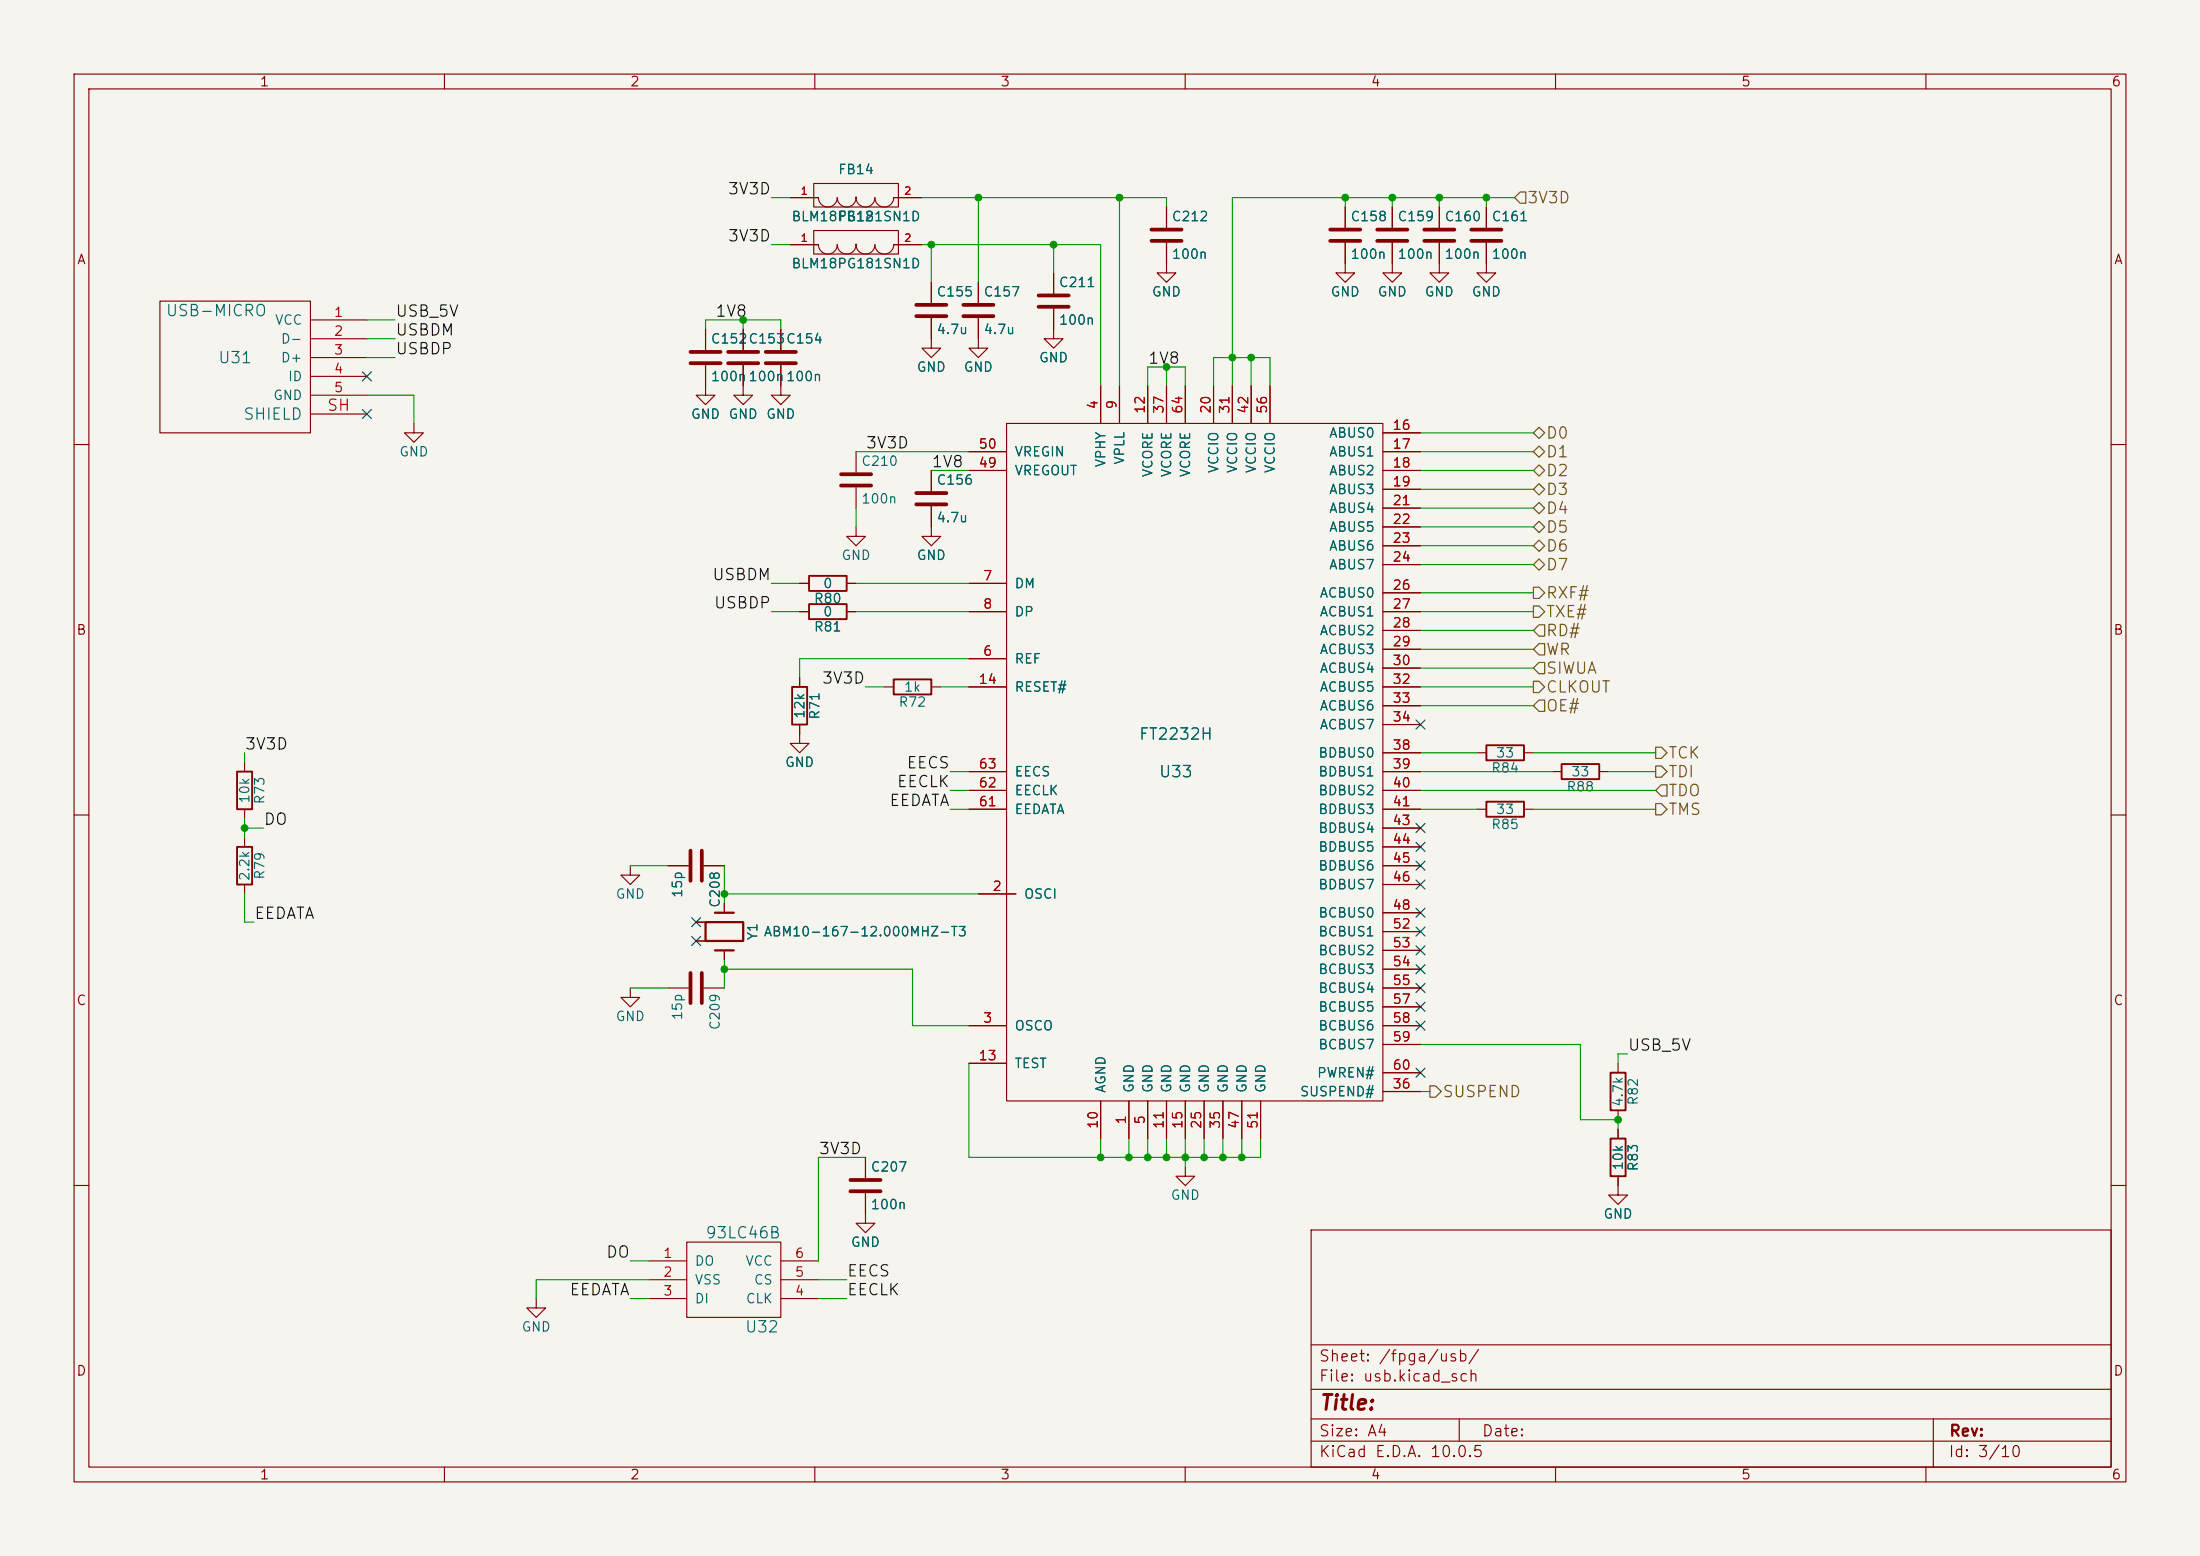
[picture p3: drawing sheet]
<svg xmlns="http://www.w3.org/2000/svg" width="297mm" height="210mm" viewBox="0 0 297 210" stroke-linecap="round" stroke-linejoin="round" font-family="sans-serif">
<path d="M0 0h297v210h-297z" fill="#f5f4ef" stroke="#f5f4ef" stroke-width=".14"/>
<g fill="none" stroke="#840000" stroke-width=".15">
<path d="M10 10h277v190h-277zM12 12h273v186h-273zM60 10v2M110 10v2M160 10v2M210 10v2M260 10v2M106.7 26.7h3.8a1.27 1.27 0 0 0 1.3 1.2 1.27 1.27 0 0 0 1.2-1.2 1.27 1.27 0 0 0 1.3 1.2 1.27 1.27 0 0 0 1.3-1.2 1.27 1.27 0 0 0 1.2 1.2 1.27 1.27 0 0 0 1.3-1.2 1.27 1.27 0 0 0 1.3 1.2 1.27 1.27 0 0 0 1.2-1.2h3.9M106.7 33h3.8a1.27 1.27 0 0 0 1.3 1.3 1.27 1.27 0 0 0 1.2-1.3 1.27 1.27 0 0 0 1.3 1.3 1.27 1.27 0 0 0 1.3-1.3 1.27 1.27 0 0 0 1.2 1.3 1.27 1.27 0 0 0 1.3-1.3 1.27 1.27 0 0 0 1.3 1.3 1.27 1.27 0 0 0 1.2-1.3h3.9M109.9 24.8h11.4v3.1h-11.4zM109.9 31.1h11.4v3.2h-11.4zM125.7 38.1v2.8"/>
<path d="M132.1 38.1v2.8M142.2 36.8v2.8M157.5 32.8v4h1.2l-1.2 1.3-1.3-1.3h1.3M157.5 27.9v2.8M181.6 32.8v4h1.3l-1.3 1.3-1.3-1.3h1.3M181.6 27.9v2.8M188 32.8v4h1.2l-1.2 1.3-1.3-1.3h1.3M188 27.9v2.8M194.3 32.8v4h1.3l-1.3 1.3-1.3-1.3h1.3M194.3 27.9v2.8M200.7 32.8v4h1.2l-1.2 1.3-1.3-1.3h1.3M200.7 27.9v2.8"/>
<path d="M21.6 40.6h20.3v17.8h-20.3zM41.9 43.2h7.6M41.9 45.7h7.6M41.9 48.3h7.6M41.9 50.8h7.6M41.9 53.3h7.6M41.9 55.9h7.6M55.9 57.2v1.2h1.2l-1.2 1.3-1.3-1.3h1.3M95.2 49.3v4h1.3l-1.3 1.3-1.2-1.3h1.2M95.2 44.5v2.7M100.3 49.3v4h1.3l-1.3 1.3-1.2-1.3h1.2M100.3 44.5v2.7"/>
<path d="M105.4 49.3v4h1.3l-1.3 1.3-1.3-1.3h1.3M105.4 44.5v2.7M125.7 42.9v4.1h1.3l-1.3 1.3-1.2-1.3h1.2M132.1 42.9v4.1h1.2l-1.2 1.3-1.3-1.3h1.3M135.9 57.2h50.8v91.4h-50.8zM142.2 41.7v4h1.3l-1.3 1.3-1.2-1.3h1.2M148.6 52.1v5.1M151.1 52.1v5.1M154.9 52.1v5.1M157.5 52.1v5.1M160 52.1v5.1M163.8 52.1v5.1"/>
<path d="M166.4 52.1v5.1M168.9 52.1v5.1M171.4 52.1v5.1M186.7 58.4h5.1M10 60h2M107.9 78.7h1.3M114.3 78.7h1.3M115.6 71.1v1.3h1.2l-1.2 1.3-1.3-1.3h1.3M115.6 61v2.8M115.6 65.8v2.8M125.7 68.3v4.1h1.3l-1.3 1.3-1.2-1.3h1.2M125.7 63.5v2.8"/>
<path d="M130.8 78.7h5.1M130.8 61h5.1M130.8 63.5h5.1M186.7 61h5.1M186.7 63.5h5.1M186.7 66h5.1M186.7 68.6h5.1M186.7 71.1h5.1M186.7 73.7h5.1M186.7 76.2h5.1M285 60h2M107.9 97.8v2.5h1.3l-1.3 1.3-1.2-1.3h1.2"/>
<path d="M107.9 91.4v1.3M107.9 82.6h1.3M114.3 82.6h1.3M119.4 92.7h1.2M125.7 92.7h1.3M130.8 88.9h5.1M130.8 82.6h5.1M130.8 92.7h5.1M186.7 82.6h5.1M186.7 92.7h5.1M186.7 80h5.1M186.7 85.1h5.1"/>
<path d="M186.7 87.6h5.1M186.7 90.2h5.1M186.7 95.3h5.1M186.7 97.8h5.1M10 110h2M33 102.9v1.2M33 109.2v1.3M33 113v1.3M33 119.4v1.3M85.1 116.8v1.3h1.3l-1.3 1.3-1.3-1.3h1.3M90.2 116.8h2.8M95 116.8h2.8"/>
<path d="M130.8 104.1h5.1M130.8 106.7h5.1M130.8 109.2h5.1M186.7 101.6h5.1M186.7 104.1h5.1M186.7 106.7h5.1M186.7 109.2h5.1M186.7 111.8h5.1M186.7 114.3h5.1M186.7 116.8h5.1M186.7 119.4h5.1M199.4 101.6h1.3"/>
<path d="M199.4 109.2h1.3M205.7 101.6h1.3M205.7 109.2h1.3M209.5 104.1h1.3M215.9 104.1h1.3M285 110h2M85.1 133.4v1.2h1.3l-1.3 1.3-1.3-1.3h1.3M90.2 133.4h2.8M94 124.5h1.2M94 127h1.2M95 133.4h2.8M97.8 121.9v1.3"/>
<path d="M97.8 128.3v1.2M130.8 138.4h5.1M132.1 120.7h5.1M186.7 138.4h5.1M186.7 123.2h5.1M186.7 125.7h5.1M186.7 128.3h5.1M186.7 130.8h5.1M186.7 133.4h5.1M186.7 135.9h5.1M116.8 156.2v2.8M130.8 143.5h5.1"/>
<path d="M148.6 148.6v5.1M152.4 148.6v5.1M154.9 148.6v5.1M157.5 148.6v5.1M160 157.5v1.3h1.3l-1.3 1.2-1.3-1.2h1.3M160 148.6v5.1M162.6 148.6v5.1M165.1 148.6v5.1M167.6 148.6v5.1M170.2 148.6v5.1M186.7 147.3h5.1M186.7 141h5.1"/>
<path d="M186.7 144.8h5.1M218.4 158.8v2.5h1.3l-1.3 1.3-1.2-1.3h1.2M218.4 143.5v1.3M218.4 149.9v1.2M218.4 152.4v1.3M10 160h2M72.4 175.3v1.2h1.3l-1.3 1.3-1.3-1.3h1.3M87.6 170.2h5.1M87.6 172.7h5.1M87.6 175.3h5.1M92.7 167.6h12.7v10.2h-12.7zM105.4 170.2h5.1"/>
<path d="M105.4 172.7h5.1M105.4 175.3h5.1M116.8 161v4.1h1.3l-1.3 1.3-1.2-1.3h1.2M177 166h108v32h-108zM285 160h2M60 198v2M110 198v2M160 198v2M177 194.5h108M177 191.5h108M177 187.5h108M177 181.5h108"/>
<path d="M197 191.5v3M210 198v2M260 198v2M261 191.5v6.5"/>
</g>
<path d="M109.2 77.7h5.1v2.1h-5.1zM106.9 92.7h2.1v5.1h-2.1zM109.2 81.5h5.1v2.1h-5.1zM120.6 91.7h5.1v2h-5.1zM32 114.3h2v5.1h-2zM32 104.1h2v5.1h-2zM200.7 108.2h5v2h-5zM200.7 100.6h5v2h-5zM210.8 103.1h5.1v2.1h-5.1zM217.4 153.7h2.1v5.1h-2.1zM217.4 144.8h2.1v5.1h-2.1z" fill="none" stroke="#840000" stroke-width=".25"/>
<g fill="none" stroke="#840000" stroke-width=".51">
<path d="M140.2 39.9h4.1M155.4 31h4.1M155.4 32.5h4.1M179.6 31h4M179.6 32.5h4M185.9 31h4.1M185.9 32.5h4.1M192.3 31h4M192.3 32.5h4M198.6 31h4.1M198.6 32.5h4.1M93.2 47.5h4.1"/>
<path d="M93.2 49h4.1M98.3 47.5h4.1M98.3 49h4.1M103.4 47.5h4M103.4 49h4M123.7 41.1h4.1M123.7 42.7h4.1M130 41.1h4.1M130 42.7h4.1M140.2 41.4h4.1M113.5 64h4.1M113.5 65.5h4.1"/>
<path d="M123.7 66.5h4.1M123.7 68.1h4.1M93.2 114.8v4.1M94.7 114.8v4.1M93.2 131.3v4.1M94.7 131.3v4.1M114.8 159.3h4.1M114.8 160.8h4.1"/>
</g>
<path d="M95.2 124.5h5.1v2.5h-5.1zM96.5 123.2h2.6M96.5 128.3h2.6" fill="none" stroke="#840000" stroke-width=".3"/>
<g fill="#840000" stroke="#840000" stroke-width=".14">
<circle cx="115.6" cy="26.7" r=".08"/>
<circle cx="115.6" cy="33" r=".08"/>
</g>
<g fill="none" stroke="#725600" stroke-width=".15">
<path d="M205.2 25.9h.8v1.5h-.8l-.7-.7zM207 58.4l.8-.7 .7 .7-.7 .8zM207 66l.8-.7 .7 .7-.7 .8zM207 71.1l.8-.7 .7 .7-.7 .8zM207 79.2h.8l.7 .8-.7 .8h-.8zM207 73.7l.8-.8 .7 .8-.7 .7zM207 76.2l.8-.8 .7 .8-.7 .8zM207 63.5l.8-.8 .7 .8-.7 .8zM207 61l.8-.8 .7 .8-.7 .7zM207 68.6l.8-.8 .7 .8-.7 .7zM207 81.8h.8l.7 .8-.7 .7h-.8zM207 91.9h.8l.7 .8-.7 .8h-.8z"/>
<path d="M207.8 84.3h.7v1.6h-.7l-.8-.8zM207.8 89.4h.7v1.5h-.7l-.8-.7zM207.8 86.9h.7v1.5h-.7l-.8-.8zM207.8 94.5h.7v1.5h-.7l-.8-.7zM223.5 103.4h.8l.7 .7-.7 .8h-.8zM223.5 100.8h.8l.7 .8-.7 .8h-.8zM223.5 108.5h.8l.7 .7-.7 .8h-.8zM224.3 105.9h.7v1.5h-.7l-.8-.7zM193 146.6h.8l.8 .7-.8 .8h-.8z"/>
</g>
<g fill="none" stroke="#009600" stroke-width=".15">
<path d="M104.1 26.7h2.6M104.1 33h2.6M124.5 26.7h33v1.2M124.5 33h24.1v19.1M125.7 33v5.1M132.1 26.7v11.4M142.2 33v3.8M151.1 26.7v25.4M181.6 26.7v1.2M188 26.7v1.2M194.3 26.7v1.2M200.7 26.7v1.2"/>
<path d="M204.5 26.7h-38.1v25.4M49.5 48.3h3.8M49.5 53.3h6.4v3.9M49.5 43.2h3.8M49.5 45.7h3.8M95.2 44.5v-1.3h10.2v1.3M100.3 43.2v1.3M154.9 52.1v-2.6h5.1v2.6M157.5 49.5v2.6M163.8 52.1v-3.8h7.6v3.8M168.9 48.3v3.8M191.8 58.4h15.2"/>
<path d="M104.1 78.7h3.8M115.6 78.7h15.2M115.6 61h15.2M115.6 68.6v2.5M125.7 63.5h5.1M191.8 61h15.2M191.8 63.5h15.2M191.8 76.2h15.2M191.8 73.7h15.2M191.8 71.1h15.2M191.8 66h15.2M191.8 68.6h15.2"/>
<path d="M104.1 82.6h3.8M115.6 82.6h15.2M116.8 92.7h2.6M127 92.7h3.8M130.8 88.9h-22.9v2.5M191.8 92.7h15.2M191.8 82.6h15.2M191.8 95.3h15.2M191.8 90.2h15.2M191.8 87.6h15.2M191.8 80h15.2M191.8 85.1h15.2"/>
<path d="M33 101.6v1.3M33 110.5v2.5M33 111.8h2.6M85.1 116.8h5.1M97.8 116.8v5.1M128.3 109.2h2.5M128.3 104.1h2.5M128.3 106.7h2.5M191.8 109.2h7.6M191.8 101.6h7.6M191.8 104.1h17.7M191.8 106.7h31.7"/>
<path d="M207 109.2h16.5M207 101.6h16.5M217.2 104.1h6.3M33 120.7v3.8h1.3M85.1 133.4h5.1M97.8 120.7h34.3M97.8 129.5v3.9M97.8 130.8h25.4v7.6h7.6M116.8 156.2h-6.3v14M130.8 143.5v12.7h39.4v-2.5M148.6 153.7v2.5M152.4 153.7v2.5"/>
<path d="M154.9 153.7v2.5M157.5 153.7v2.5M160 153.7v3.8M162.6 153.7v2.5M165.1 153.7v2.5M167.6 153.7v2.5M191.8 147.3h1.2M191.8 141h21.6v10.1h5v1.3M219.7 142.2h-1.3v1.3M85.1 175.3h2.5M85.1 170.2h2.5M87.6 172.7h-15.2v2.6"/>
<path d="M110.5 175.3h3.8M110.5 172.7h3.8"/>
</g>
<g fill="none" stroke="#000084" stroke-width=".15">
<path d="M48.9 55.3l1.2 1.2M48.9 50.2l1.2 1.2M50.1 55.3l-1.2 1.2M50.1 50.2l-1.2 1.2M191.2 97.2l1.2 1.2M192.4 97.2l-1.2 1.2M191.2 118.8l1.2 1.2M191.2 116.2l1.2 1.2M191.2 113.7l1.2 1.2M191.2 111.2l1.2 1.2M192.4 118.8l-1.2 1.2M192.4 116.2l-1.2 1.2"/>
<path d="M192.4 113.7l-1.2 1.2M192.4 111.2l-1.2 1.2M93.4 123.9l1.2 1.2M93.4 126.4l1.2 1.2M94.6 123.9l-1.2 1.2M94.6 126.4l-1.2 1.2M191.2 135.3l1.2 1.2M191.2 137.8l1.2 1.2M191.2 132.7l1.2 1.3M191.2 125.1l1.2 1.2M191.2 122.6l1.2 1.2M191.2 127.7l1.2 1.2"/>
<path d="M191.2 130.2l1.2 1.2M192.4 135.3l-1.2 1.2M192.4 137.8l-1.2 1.2M192.4 132.7l-1.2 1.3M192.4 125.1l-1.2 1.2M192.4 122.6l-1.2 1.2M192.4 127.7l-1.2 1.2M192.4 130.2l-1.2 1.2M191.2 144.2l1.2 1.2M192.4 144.2l-1.2 1.2"/>
</g>
<g fill="#009600" stroke="#009600" stroke-width=".14">
<circle cx="148.6" cy="156.2" r=".46"/>
<circle cx="218.4" cy="151.1" r=".46"/>
<circle cx="181.6" cy="26.7" r=".46"/>
<circle cx="188" cy="26.7" r=".46"/>
<circle cx="166.4" cy="48.3" r=".46"/>
<circle cx="194.3" cy="26.7" r=".46"/>
<circle cx="168.9" cy="48.3" r=".46"/>
<circle cx="200.7" cy="26.7" r=".46"/>
<circle cx="162.6" cy="156.2" r=".46"/>
<circle cx="154.9" cy="156.2" r=".46"/>
<circle cx="157.5" cy="156.2" r=".46"/>
<circle cx="167.6" cy="156.2" r=".46"/>
<circle cx="165.1" cy="156.2" r=".46"/>
<circle cx="152.4" cy="156.2" r=".46"/>
<circle cx="160" cy="156.2" r=".46"/>
<circle cx="132.1" cy="26.7" r=".46"/>
<circle cx="151.1" cy="26.7" r=".46"/>
<circle cx="125.7" cy="33" r=".46"/>
<circle cx="157.5" cy="49.5" r=".46"/>
<circle cx="142.2" cy="33" r=".46"/>
<circle cx="100.3" cy="43.2" r=".46"/>
<circle cx="97.8" cy="120.7" r=".46"/>
<circle cx="33" cy="111.8" r=".46"/>
<circle cx="97.8" cy="130.8" r=".46"/>
</g>
<text font-size="2" fill="#840000" x="178" y="190.8">Title:</text>
<g font-size="1.5" fill="#0f0f0f">
<text x="98.2" y="26.6">3V3D</text>
<text x="98.2" y="33">3V3D</text>
<text x="53.3" y="43.1">USB_5V</text>
<text x="53.3" y="45.7">USBDM</text>
<text x="96.5" y="43.1">1V8</text>
<text x="53.3" y="48.2">USBDP</text>
<text x="154.9" y="49.5">1V8</text>
<text x="116.8" y="60.9">3V3D</text>
<text x="125.7" y="63.5">1V8</text>
<text x="96" y="78.7">USBDM</text>
<text x="96.3" y="82.5">USBDP</text>
<text x="110.9" y="92.7">3V3D</text>
<text x="33" y="101.6">3V3D</text>
<text x="121" y="106.6">EECLK</text>
<text x="122.3" y="104.1">EECS</text>
<text x="35.5" y="111.7">DO</text>
<text x="120" y="109.2">EEDATA</text>
<text x="34.2" y="124.4">EEDATA</text>
<text x="219.7" y="142.2">USB_5V</text>
<text x="110.4" y="156.2">3V3D</text>
<text x="81.7" y="170.1">DO</text>
<text x="114.2" y="172.7">EECS</text>
<text x="76.8" y="175.2">EEDATA</text>
<text x="114.2" y="175.2">EECLK</text>
</g>
<g font-size="1.5" fill="#725600">
<text x="206.1" y="27.8">3V3D</text>
<text x="208.6" y="59.6">D0</text>
<text x="208.6" y="64.7">D2</text>
<text x="208.6" y="62.1">D1</text>
<text x="208.6" y="67.2">D3</text>
<text x="208.6" y="69.7">D4</text>
<text x="208.6" y="72.3">D5</text>
<text x="208.6" y="74.8">D6</text>
<text x="208.6" y="77.4">D7</text>
<text x="208.6" y="83.7">TXE#</text>
<text x="208.6" y="81.2">RXF#</text>
<text x="208.6" y="86.2">RD#</text>
<text x="208.6" y="88.8">WR</text>
<text x="208.6" y="91.3">SIWUA</text>
<text x="208.6" y="93.9">CLKOUT</text>
<text x="208.6" y="96.4">OE#</text>
<text x="225.1" y="105.3">TDI</text>
<text x="225.1" y="102.8">TCK</text>
<text x="225.1" y="107.8">TDO</text>
<text x="225.1" y="110.4">TMS</text>
<text x="194.6" y="148.5">SUSPEND</text>
</g>
<g font-size="1.5" fill="#006464">
<text x="22.3" y="43.1">USB-MICRO</text>
<text x="29.3" y="49.4">U31</text>
<text x="32.7" y="57">SHIELD</text>
<text x="153.7" y="100.2">FT2232H</text>
<text x="156.3" y="105.3">U33</text>
<text x="95.1" y="167.5">93LC46B</text>
<text x="100.5" y="180.2">U32</text>
</g>
<text font-size="1.5" fill="#a90000" x="44" y="55.8">SH</text>
<g font-size="1.5" fill="#840000">
<text x="178" y="184.1">Sheet: /fpga/usb/</text>
<text x="178" y="186.8">File: usb.kicad_sch</text>
<text x="178" y="197">KiCad E.D.A. 10.0.5</text>
<text x="178" y="194.2">Size: A4</text>
<text x="200" y="194.2">Date:</text>
<text x="263" y="197">Id: 3/10</text>
<text x="263" y="194.2">Rev:</text>
</g>
<g font-size="1.3" fill="#840000">
<text x="35" y="12">1</text>
<text x="85" y="12">2</text>
<text x="135" y="12">3</text>
<text x="185" y="12">4</text>
<text x="235" y="12">5</text>
<text x="285" y="12">6</text>
<text x="10.3" y="36">A</text>
<text x="285.3" y="36">A</text>
<text x="10.2" y="86">B</text>
<text x="285.2" y="86">B</text>
<text x="10.2" y="136">C</text>
<text x="285.2" y="136">C</text>
<text x="10.2" y="186">D</text>
<text x="285.2" y="186">D</text>
<text x="35" y="200">1</text>
<text x="85" y="200">2</text>
<text x="135" y="200">3</text>
<text x="185" y="200">4</text>
<text x="235" y="200">5</text>
<text x="285" y="200">6</text>
</g>
<g font-size="1.3" fill="#006464">
<text x="113.1" y="23.8">FB14</text>
<text x="106.8" y="30.2">BLM18PG181SN1D</text>
<text x="113.1" y="30.2">FB12</text>
<text x="158.1" y="30.2">C212</text>
<text x="158.1" y="35.3">100n</text>
<text x="182.2" y="30.2">C158</text>
<text x="182.2" y="35.3">100n</text>
<text x="188.6" y="30.2">C159</text>
<text x="188.6" y="35.3">100n</text>
<text x="194.9" y="30.2">C160</text>
<text x="194.9" y="35.3">100n</text>
<text x="201.3" y="30.2">C161</text>
<text x="201.3" y="35.3">100n</text>
<text x="106.8" y="36.5">BLM18PG181SN1D</text>
<text x="126.3" y="40.3">C155</text>
<text x="132.7" y="40.3">C157</text>
<text x="142.9" y="39.1">C211</text>
<text x="155.4" y="40.3">GND</text>
<text x="179.5" y="40.3">GND</text>
<text x="185.9" y="40.3">GND</text>
<text x="192.2" y="40.3">GND</text>
<text x="198.6" y="40.3">GND</text>
<text x="37" y="44.1">VCC</text>
<text x="37.8" y="46.7">D-</text>
<text x="95.9" y="46.7">C152C153C154</text>
<text x="126.3" y="45.4">4.7u</text>
<text x="132.7" y="45.4">4.7u</text>
<text x="142.9" y="44.1">100n</text>
<text x="37.8" y="49.2">D+</text>
<text x="38.8" y="51.8">ID</text>
<text x="95.9" y="51.8">100n100n100n</text>
<text x="123.7" y="50.5">GND</text>
<text x="130" y="50.5">GND</text>
<text x="140.2" y="49.2">GND</text>
<text x="36.8" y="54.3">GND</text>
<text x="93.2" y="56.8">GND</text>
<text x="98.3" y="56.8">GND</text>
<text x="103.3" y="56.8">GND</text>
<text x="179.3" y="59.4">ABUS0</text>
<text x="53.8" y="61.9">GND</text>
<text x="116.2" y="63.2">C210</text>
<text x="126.3" y="65.7">C156</text>
<text x="136.9" y="64.5">VREGOUT</text>
<text x="136.9" y="61.9">VREGIN</text>
<text x="149.6" y="63.2" transform="rotate(-90 149.6 63.2)">VPHY</text>
<text x="152.1" y="62.8" transform="rotate(-90 152.1 62.8)">VPLL</text>
<text x="155.9" y="64.5" transform="rotate(-90 155.9 64.5)">VCORE</text>
<text x="158.4" y="64.5" transform="rotate(-90 158.4 64.5)">VCORE</text>
<text x="161" y="64.5" transform="rotate(-90 161 64.5)">VCORE</text>
<text x="164.8" y="64" transform="rotate(-90 164.8 64)">VCCIO</text>
<text x="167.3" y="64" transform="rotate(-90 167.3 64)">VCCIO</text>
<text x="169.9" y="64" transform="rotate(-90 169.9 64)">VCCIO</text>
<text x="172.4" y="64" transform="rotate(-90 172.4 64)">VCCIO</text>
<text x="179.3" y="61.9">ABUS1</text>
<text x="179.3" y="64.5">ABUS2</text>
<text x="116.2" y="68.3">100n</text>
<text x="126.3" y="70.8">4.7u</text>
<text x="179.3" y="67">ABUS3</text>
<text x="179.3" y="69.5">ABUS4</text>
<text x="113.5" y="75.9">GND</text>
<text x="123.7" y="75.9">GND</text>
<text x="179.3" y="72.1">ABUS5</text>
<text x="179.3" y="74.6">ABUS6</text>
<text x="179.3" y="77.2">ABUS7</text>
<text x="109.8" y="81.7">R80</text>
<text x="111" y="83.5">0</text>
<text x="111" y="79.7">0</text>
<text x="136.9" y="79.7">DM</text>
<text x="136.9" y="83.5">DP</text>
<text x="178.1" y="81">ACBUS0</text>
<text x="178.1" y="83.5">ACBUS1</text>
<text x="109.8" y="85.5">R81</text>
<text x="136.9" y="89.9">REF</text>
<text x="178.1" y="86.1">ACBUS2</text>
<text x="178.1" y="88.6">ACBUS3</text>
<text x="121.2" y="95.7">R72</text>
<text x="121.9" y="93.7">1k</text>
<text x="136.9" y="93.7">RESET#</text>
<text x="178.1" y="91.1">ACBUS4</text>
<text x="178.1" y="93.7">ACBUS5</text>
<text x="108.9" y="97.1" transform="rotate(-90 108.9 97.1)">12k</text>
<text x="110.9" y="97.2" transform="rotate(-90 110.9 97.2)">R71</text>
<text x="178.1" y="96.2">ACBUS6</text>
<text x="178.1" y="98.8">ACBUS7</text>
<text x="105.9" y="103.8">GND</text>
<text x="136.9" y="107.6">EECLK</text>
<text x="136.9" y="105.1">EECS</text>
<text x="177.9" y="102.6">BDBUS0</text>
<text x="177.9" y="105.1">BDBUS1</text>
<text x="177.9" y="107.6">BDBUS2</text>
<text x="201.2" y="104.6">R84</text>
<text x="201.9" y="102.6">33</text>
<text x="211.4" y="107.1">R88</text>
<text x="212" y="105.1">33</text>
<text x="34" y="108.5" transform="rotate(-90 34 108.5)">10k</text>
<text x="36" y="108.7" transform="rotate(-90 36 108.7)">R73</text>
<text x="136.9" y="110.2">EEDATA</text>
<text x="177.9" y="110.2">BDBUS3</text>
<text x="177.9" y="112.7">BDBUS4</text>
<text x="201.2" y="112.2">R85</text>
<text x="201.9" y="110.2">33</text>
<text x="34" y="119" transform="rotate(-90 34 119)">2.2k</text>
<text x="36" y="118.8" transform="rotate(-90 36 118.8)">R79</text>
<text x="177.9" y="115.3">BDBUS5</text>
<text x="177.9" y="117.8">BDBUS6</text>
<text x="83" y="121.6">GND</text>
<text x="92.4" y="121.3" transform="rotate(-90 92.4 121.3)">15p</text>
<text x="97.5" y="122.6" transform="rotate(-90 97.5 122.6)">C208</text>
<text x="138.1" y="121.6">OSCI</text>
<text x="177.9" y="120.3">BDBUS7</text>
<text x="177.9" y="124.2">BCBUS0</text>
<text x="102.6" y="127" transform="rotate(-90 102.6 127)">Y1</text>
<text x="103" y="126.7">ABM10-167-12.000MHZ-T3</text>
<text x="177.9" y="126.7">BCBUS1</text>
<text x="177.9" y="129.2">BCBUS2</text>
<text x="177.9" y="131.8">BCBUS3</text>
<text x="92.4" y="137.8" transform="rotate(-90 92.4 137.8)">15p</text>
<text x="177.9" y="134.3">BCBUS4</text>
<text x="177.9" y="136.9">BCBUS5</text>
<text x="83" y="138.1">GND</text>
<text x="97.5" y="139.1" transform="rotate(-90 97.5 139.1)">C209</text>
<text x="136.9" y="139.4">OSCO</text>
<text x="177.9" y="139.4">BCBUS6</text>
<text x="177.9" y="141.9">BCBUS7</text>
<text x="136.9" y="144.5">TEST</text>
<text x="149.6" y="147.6" transform="rotate(-90 149.6 147.6)">AGND</text>
<text x="153.4" y="147.6" transform="rotate(-90 153.4 147.6)">GND</text>
<text x="155.9" y="147.6" transform="rotate(-90 155.9 147.6)">GND</text>
<text x="158.4" y="147.6" transform="rotate(-90 158.4 147.6)">GND</text>
<text x="161" y="147.6" transform="rotate(-90 161 147.6)">GND</text>
<text x="163.5" y="147.6" transform="rotate(-90 163.5 147.6)">GND</text>
<text x="166.1" y="147.6" transform="rotate(-90 166.1 147.6)">GND</text>
<text x="168.6" y="147.6" transform="rotate(-90 168.6 147.6)">GND</text>
<text x="171.1" y="147.6" transform="rotate(-90 171.1 147.6)">GND</text>
<text x="175.4" y="148.3">SUSPEND#</text>
<text x="177.7" y="145.7">PWREN#</text>
<text x="219.4" y="149.5" transform="rotate(-90 219.4 149.5)">4.7k</text>
<text x="221.4" y="149.3" transform="rotate(-90 221.4 149.3)">R82</text>
<text x="117.5" y="158.4">C207</text>
<text x="219.4" y="158.1" transform="rotate(-90 219.4 158.1)">10k</text>
<text x="221.4" y="158.2" transform="rotate(-90 221.4 158.2)">R83</text>
<text x="117.5" y="163.5">100n</text>
<text x="158" y="162.3">GND</text>
<text x="216.4" y="164.8">GND</text>
<text x="93.7" y="171.1">DO</text>
<text x="93.7" y="173.7">VSS</text>
<text x="100.5" y="171.1">VCC</text>
<text x="101.7" y="173.7">CS</text>
<text x="114.8" y="168.6">GND</text>
<text x="93.7" y="176.2">DI</text>
<text x="100.6" y="176.2">CLK</text>
<text x="70.3" y="180">GND</text>
</g>
<g font-size="1.3" fill="#a90000">
<text x="45" y="43.1">1</text>
<text x="45" y="45.6">2</text>
<text x="45" y="48.2">3</text>
<text x="45" y="50.7">4</text>
<text x="45" y="53.3">5</text>
<text x="148.5" y="55.3" transform="rotate(-90 148.5 55.3)">4</text>
<text x="151" y="55.3" transform="rotate(-90 151 55.3)">9</text>
<text x="154.9" y="55.9" transform="rotate(-90 154.9 55.9)">12</text>
<text x="157.4" y="55.9" transform="rotate(-90 157.4 55.9)">37</text>
<text x="159.9" y="55.9" transform="rotate(-90 159.9 55.9)">64</text>
<text x="163.7" y="55.9" transform="rotate(-90 163.7 55.9)">20</text>
<text x="166.3" y="55.9" transform="rotate(-90 166.3 55.9)">31</text>
<text x="168.8" y="55.9" transform="rotate(-90 168.8 55.9)">42</text>
<text x="171.4" y="55.9" transform="rotate(-90 171.4 55.9)">56</text>
<text x="187.9" y="58.3">16</text>
<text x="132" y="63.4">49</text>
<text x="132" y="60.9">50</text>
<text x="187.9" y="60.9">17</text>
<text x="187.9" y="63.4">18</text>
<text x="187.9" y="66">19</text>
<text x="187.9" y="68.5">21</text>
<text x="187.9" y="71">22</text>
<text x="187.9" y="73.6">23</text>
<text x="187.9" y="76.1">24</text>
<text x="132.6" y="78.7">7</text>
<text x="132.6" y="82.5">8</text>
<text x="187.9" y="79.9">26</text>
<text x="187.9" y="82.5">27</text>
<text x="132.6" y="88.8">6</text>
<text x="187.9" y="85">28</text>
<text x="187.9" y="87.5">29</text>
<text x="132" y="92.6">14</text>
<text x="187.9" y="90.1">30</text>
<text x="187.9" y="92.6">32</text>
<text x="187.9" y="95.2">33</text>
<text x="187.9" y="97.7">34</text>
<text x="187.9" y="101.5">38</text>
<text x="132" y="106.6">62</text>
<text x="132" y="104.1">63</text>
<text x="187.9" y="104.1">39</text>
<text x="187.9" y="106.6">40</text>
<text x="132" y="109.1">61</text>
<text x="187.9" y="109.1">41</text>
<text x="187.9" y="111.7">43</text>
<text x="187.9" y="114.2">44</text>
<text x="187.9" y="116.8">45</text>
<text x="187.9" y="119.3">46</text>
<text x="133.9" y="120.6">2</text>
<text x="187.9" y="123.1">48</text>
<text x="187.9" y="125.6">52</text>
<text x="187.9" y="128.2">53</text>
<text x="187.9" y="130.7">54</text>
<text x="187.9" y="133.3">55</text>
<text x="187.9" y="135.8">57</text>
<text x="132" y="143.4">13</text>
<text x="132.6" y="138.3">3</text>
<text x="187.9" y="138.3">58</text>
<text x="187.9" y="140.9">59</text>
<text x="187.9" y="147.2">36</text>
<text x="187.9" y="144.7">60</text>
<text x="148.5" y="152.5" transform="rotate(-90 148.5 152.5)">10</text>
<text x="152.3" y="151.9" transform="rotate(-90 152.3 151.9)">1</text>
<text x="154.9" y="151.9" transform="rotate(-90 154.9 151.9)">5</text>
<text x="157.4" y="152.5" transform="rotate(-90 157.4 152.5)">11</text>
<text x="159.9" y="152.5" transform="rotate(-90 159.9 152.5)">15</text>
<text x="162.5" y="152.5" transform="rotate(-90 162.5 152.5)">25</text>
<text x="165" y="152.5" transform="rotate(-90 165 152.5)">35</text>
<text x="167.6" y="152.5" transform="rotate(-90 167.6 152.5)">47</text>
<text x="170.1" y="152.5" transform="rotate(-90 170.1 152.5)">51</text>
<text x="89.4" y="170.1">1</text>
<text x="89.4" y="172.6">2</text>
<text x="107.2" y="172.6">5</text>
<text x="107.2" y="170.1">6</text>
<text x="89.4" y="175.2">3</text>
<text x="107.2" y="175.2">4</text>
</g>
<g font-size="1" fill="#a90000">
<text x="108" y="26.5">1</text>
<text x="122" y="26.5">2</text>
<text x="108" y="32.9">1</text>
<text x="122" y="32.9">2</text>
</g>
</svg>
